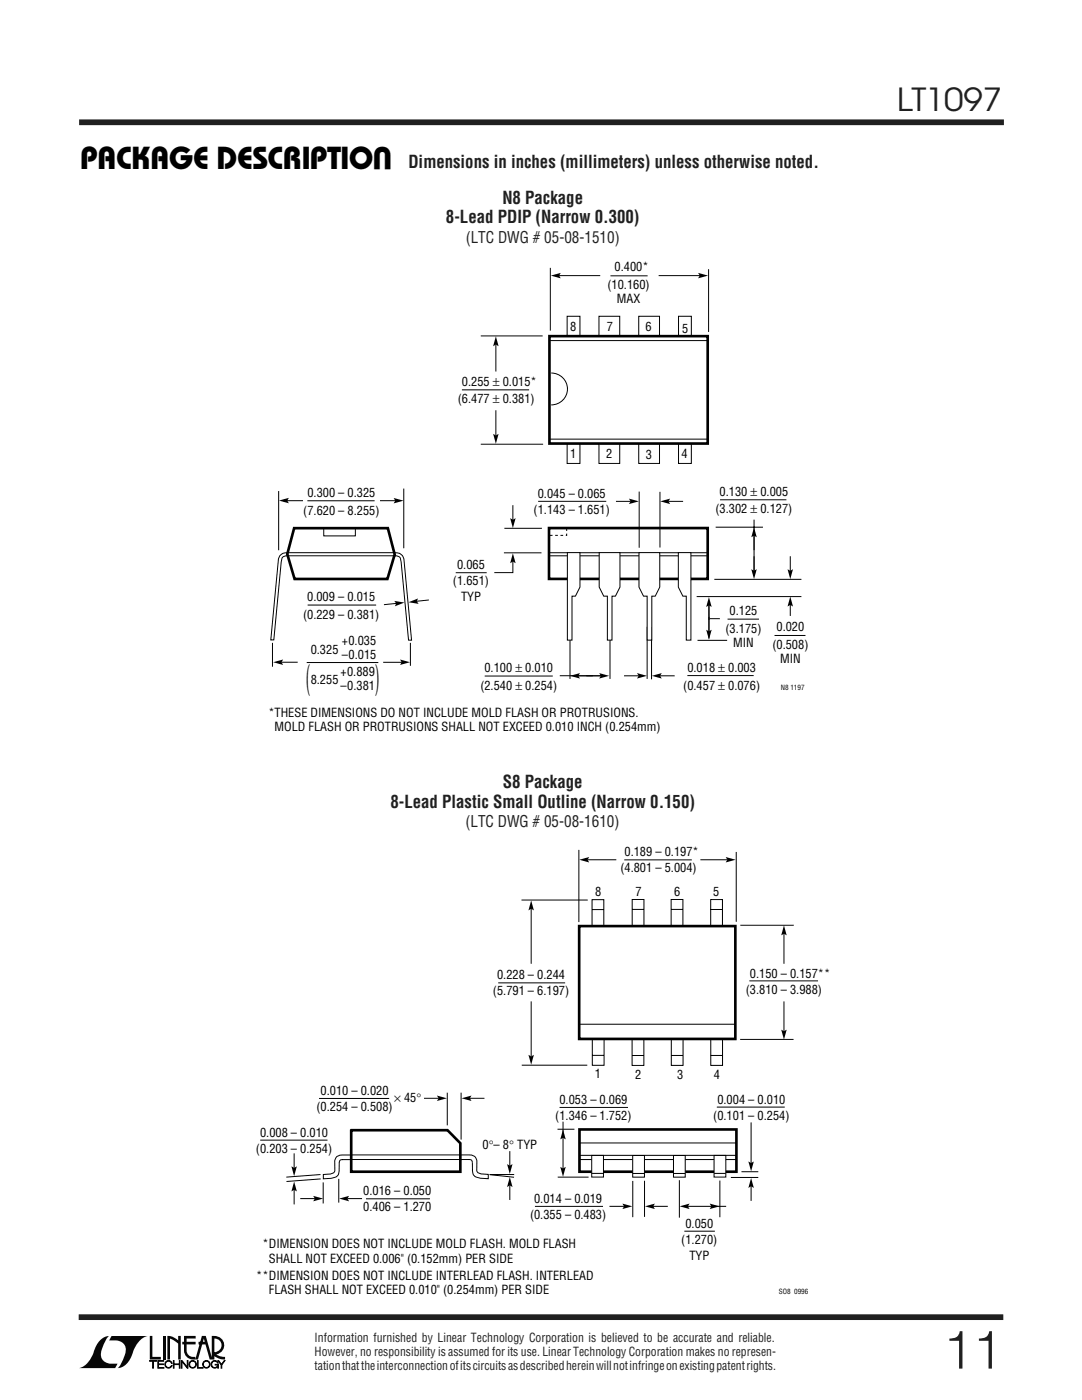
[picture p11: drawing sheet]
<svg xmlns="http://www.w3.org/2000/svg" width="216mm" height="279mm" viewBox="0 0 216 279" stroke-linecap="round" stroke-linejoin="round" font-family="sans-serif">
<path d="M15.8 24.4h184.5M15.7 262.9h184.5" fill="none" stroke="#231f20" stroke-width="1.1" stroke-linecap="butt"/>
<g fill="#170000">
<path d="M29.9 266.6h.5v4.2h1.7v.5h-2.2z"/>
<path d="M19.8 267.7a2.67 2.67 0 0 1 2-1.1 5.3 5.3 0 0 0-1.6 4.3 2.68 2.68 0 0 0 3.3 1.3l-.5 .8h-7.3a5.1 5.1 0 0 0 3.2-3.9z"/>
<path d="M22.3 266.6h7.2a5.1 5.1 0 0 0-3.2 4 3.4 3.4 0 0 1-2.8 2.4 5.3 5.3 0 0 0 1.5-4.2 2.68 2.68 0 0 0-3.2-1.3z"/>
<path d="M32.5 266.6h.5v4.7h-.5z"/>
<path d="M33.4 266.6l1.1 .2 1.1 .7v-.9h.5v4.7h-.5v-3.2l-1-.6-.7-.3v4.1h-.5z"/>
</g>
<g fill="#170000" stroke="#170000" stroke-width=".2">
<path d="M29.9 271.5h1.3v.2h-.6v1.4h-.1v-1.4h-.6z"/>
<path d="M31.5 271.5h1.2v.2h-1.1v.5h1v.1h-1v.6h1.1v.2h-1.2z"/>
<path d="M34.6 271.5h.1v.7h1.1v-.7h.1v1.6h-.1v-.8h-1.1v.8h-.1z"/>
<path d="M36.2 271.5h.1l1.1 1.3v-1.3h.1v1.6h-.1l-1.1-1.4v1.4h-.1z"/>
<path d="M39.4 271.5h.1v1.4h1v.2h-1.1z"/>
<path d="M43.5 271.5h.1l.6 .8 .5-.8h.2l-.6 .9v.7h-.2v-.7z"/>
</g>
<path d="M36.7 266.6h2.3v.5h-1.8v.7h1.8v.5h-1.8v1.2a1.37 1.37 0 0 0 1.8 1.3v.5l1.3-4.7h.8l1.2 4.3v-4.3a1.91 1.91 0 0 1 2.4 1.4 1.91 1.91 0 0 1-1.5 2.3l.7 .4 1 .1v.5h-.4a3.5 3.5 0 0 1-1.9-.8v-.6a1.39 1.39 0 0 0 1.6-1.3 1.39 1.39 0 0 0-1.4-1.5v4.2h-1l-.8-3h-1.4v-.5h1.3l-.2-.7-1.2 4.2a2.13 2.13 0 0 1-2.7-1.3l-.1-1.7h-.3v-.5h.3z" fill="#170000"/>
<g fill="#170000" stroke="#170000" stroke-width=".2">
<path d="M37.9 271.8a.75 .75 0 0 1 1.2 .1 .75 .75 0 0 1-.4 1.1 .75 .75 0 0 1-1-.7h.1a.61 .61 0 0 0 .9 .5 .61 .61 0 0 0 .2-1 .61 .61 0 0 0-1 .2l-.1 .3h-.1z"/>
<path d="M40.6 271.8a.75 .75 0 0 1 1.2 .1 .75 .75 0 0 1-.4 1.1 .75 .75 0 0 1-1-.7h.2a.61 .61 0 0 0 .8 .5 .61 .61 0 0 0 .2-1 .61 .61 0 0 0-1 .2v.3h-.2z"/>
<path d="M42.3 271.8a.75 .75 0 0 1 1.2 .2h-.1a.61 .61 0 0 0-1-.2 .61 .61 0 0 0 .1 1 .61 .61 0 0 0 .9-.4h-.5v-.1h.7v.7h-.1v-.3a.76 .76 0 0 1-1.1 .2 .76 .76 0 0 1-.1-1.1z"/>
<path d="M33.1 271.8a.74 .74 0 0 1 1.2 .3h-.1a.61 .61 0 0 0-.9-.3 .61 .61 0 0 0 0 1 .61 .61 0 0 0 .9-.3h.1a.75 .75 0 0 1-1.1 .4 .75 .75 0 0 1-.1-1.1z"/>
</g>
<path d="M127.5 98.1v11.2M131.7 98.2v11.1M100.5 110.3h7.5M139 119.1h20.9M142.8 105.2h9.4M150.5 103.7v11M113.7 124.9v10.6M121.7 124.9v10.6M139.2 127.8h5.9" fill="none" stroke="#000" stroke-width=".2"/>
<path d="M109.5 105.4h31.7v10.1h-31.7z" fill="none" stroke="#000" stroke-width=".53"/>
<g fill="#fff" stroke="#000" stroke-width=".2">
<path d="M141.5 120.7v6.7z"/>
<path d="M141.5 123.5h2.1z"/>
</g>
<g fill="none" stroke="#000" stroke-width=".2">
<path d="M143.7 99.7h13.2M90.9 114.3h6.2M100.6 105.4h7.5M102.3 111.9v2.4h-3.7M107.4 100.1h13.6M109.6 110.3h31.6M109.6 110.9h31.6M142.5 115.6h17.4M96.7 134.9h13.6M111.7 134.9h8.2M129.1 125.1v10.4M130 125.1v10.5"/>
<path d="M137.2 134.8h13.2M145.2 123.6h6.2M154.5 126.8h6.2"/>
</g>
<path d="M113.1 105.4v1.4h-3.6" fill="none" stroke="#000" stroke-width=".2" stroke-dasharray=".5 .5" stroke-linecap="butt"/>
<g fill="#fff" stroke="#000" stroke-width=".2">
<path d="M119.6 110.3h4.1v6.9l-.9 1.8h-.7v8.8h-.9v-8.8h-.7l-.9-1.8z"/>
<path d="M113.2 110.3h2.5v6.9l-.9 1.8h-.7v8.8h-.9z"/>
<path d="M135.4 110.3h2.5v17.5h-1v-8.8h-.6l-.9-1.8z"/>
<path d="M127.5 110.3h4.1v6.9l-.9 1.8h-.6v8.8h-1v-8.8h-.7l-.9-1.8z"/>
</g>
<g fill="none" stroke="#000" stroke-width=".2">
<path d="M109.8 53.5v12.5M121.8 55h7.4M141.4 53.7v12.5M92.2 77.8h13.4M95.9 67h12.4M113.2 63.1h2.5v29.4h-2.5zM119.5 63.1h4.2v29.4h-4.2zM127.5 63.1h4.1v29.4h-4.1zM135.4 63.1h2.5v29.4h-2.5zM55.6 98v11.8M56.6 99.9h22.8M80.6 97.5v11.9"/>
<path d="M95.9 88.7h12.5M64.6 105.5v1.4h6.3v-1.4M54.4 128.3v4.8M56.1 132.2h3.3M61.4 120.8h13.7M76.5 132.2h4M81.9 128.3v4.6"/>
</g>
<path d="M58.7 105.4h18.7l1.4 5.3-1.5 4.8h-18.5l-1.5-4.9z" fill="none" stroke="#000" stroke-width=".53"/>
<path d="M60.4 98.5h15.4v3.5h-15.4z" fill="#fff"/>
<path d="M61.3 99.9h13.4M57.2 110.3h21.7M57.3 110.3a1.59 1.59 0 0 0-1.7 1.2l-1.6 16.2h.6l1.6-15.8a.91 .91 0 0 1 1.1-1h21.7M78.8 110.3a1.59 1.59 0 0 1 1.8 1.2l1.5 16.3h-.6l-1.5-15.9a.91 .91 0 0 0-1.2-1M61.2 132.2h14.3" fill="none" stroke="#000" stroke-width=".2"/>
<path d="M109.6 67.1h31.6v21.4h-31.6z" fill="#fff" stroke="#000" stroke-width=".53"/>
<path d="M109.6 68h31.6M109.6 87.6h31.6" fill="none" stroke="#000" stroke-width=".2"/>
<path d="M110 74.4a3.2 3.2 0 0 1 3.2 3.2 3.2 3.2 0 0 1-3.2 3.2z" fill="#fff" stroke="#000" stroke-width=".2"/>
<g fill="#000">
<path d="M109.9 55l2-.5-.3 .5 .3 .5zM139.3 54.5l2 .5-2 .5 .3-.5zM98.9 67.1l.6 2-.6-.3-.5 .3zM55.7 99.9l1.9-.5-.3 .5 .3 .5zM78.5 99.4l2 .5-2 .6 .4-.6zM98.4 86.6l.5 .3 .6-.3-.6 2zM102.3 110.4l.6 2-.6-.3-.5 .3zM101.8 103.4l.5 .3 .6-.3-.6 2zM125.5 99.5l2 .6-2 .5 .3-.5zM131.7 100.1l2-.6-.3 .6 .3 .5zM150.5 105.2l.5 2-.5-.3-.6 .3zM149.9 113.6l.6 .3 .5-.3-.5 2z"/>
<path d="M157.1 113.6l.6 .3 .5-.3-.5 2zM54.5 132.2l2-.6-.3 .6 .3 .5zM78.7 119.9l2 .3-1.9 .8 .3-.6zM79.8 131.6l2 .6-2 .5 .4-.5zM81.5 120.2l1.9-.8-.2 .6 .3 .5zM113.7 134.9l2-.6-.3 .6 .3 .5zM119.6 134.3l1.9 .6-1.9 .5 .3-.5zM127.1 134.3l2 .6-2 .5 .3-.5zM130.1 134.9l1.9-.6-.3 .6 .3 .5zM140.9 125.7l.6 .3 .5-.3-.5 2zM141.5 119.2l.5 1.9-.5-.3-.6 .3zM157.7 119.1l.5 1.9-.5-.3-.6 .3z"/>
</g>
<g fill="none" stroke="#000" stroke-width=".2">
<path d="M111.5 55h8.3M131.4 55h8.3M98.9 68.7v5.5M98.9 81.9v5.1M85.6 119.7l-2.6 .3M102.3 100.8v3M122.9 100.1h3M133.3 100.1h3M150.5 106.9v2.9M150.5 111v3M157.7 111v3M79.2 120.4l-2.6 .3"/>
<path d="M115.4 134.9h4.5M124.5 134.9h3M131.7 134.9h2.9M141.5 120.8v5.2M157.7 120.7v2.2"/>
</g>
<path d="M115.6 204.4h31.1z" fill="#fff" stroke="#000" stroke-width=".2"/>
<path d="M115.6 184.8h31.1v22.5h-31.1z" fill="none" stroke="#000" stroke-width=".53"/>
<g fill="none" stroke="#000" stroke-width=".2">
<path d="M104.1 179.6h13.2M115.5 169.6v14.4M118.1 179.5h2.4v5.3h-2.4zM124.6 171.6h13.4M126.1 179.5h2.4v5.3h-2.4zM133.9 179.5h2.4v5.3h-2.4zM141.8 179.5h2.4v5.3h-2.4zM146.9 170v14M99.4 196.2h13.4M118.1 181.5h2.4M126.1 181.5h2.4M133.9 181.5h2.4"/>
<path d="M141.8 181.5h2.3M147.7 184.7h10.7M149.5 195.8h13.7M104.1 212.6h13.1M118.2 207.3h2.3v5.3h-2.3zM118.2 210.6h2.3M126.1 207.3h2.4v5.3h-2.4zM126.1 210.6h2.4M134 207.3h2.3v5.3h-2.3zM134 210.6h2.3M141.8 207.3h2.4v5.3h-2.4zM141.8 210.6h2.4"/>
<path d="M147.7 207.4h10.6"/>
</g>
<path d="M70.1 225.6h19.2l2.6 2.6v5.6h-21.8z" fill="#fff" stroke="#000" stroke-width=".53"/>
<g fill="none" stroke="#000" stroke-width=".2">
<path d="M63.7 219.2h14M89.2 218.1v6.5M92 218.1v9.3M51.9 227.5h13.4M63.9 234.4l-6.8 .5M64 235.3l-6.8 .5M64.5 236v4.2M67.6 235.3v4.7M68.4 231.4h-.1a.5 .5 0 0 0-.6 .6M70 230.5h23.7a1.29 1.29 0 0 1 1.5 1.2l-.1 1.7a.95 .95 0 0 0 1.3 .9l1 .1v.8h-1.2a1.66 1.66 0 0 1-1.9-1.5l-.1-1.9a.52 .52 0 0 0-.7-.4M70.1 230.5h-1.8a1.29 1.29 0 0 0-1.5 1.2v1.8a.95 .95 0 0 1-1.2 .8l-1.1 .1v.9l1.2-.1a1.66 1.66 0 0 0 2-1.5v-1.7M73 239.2h12.8"/>
<path d="M93.6 231.4h-25.2M102.6 234.4h-4.9l4.9 .5M111.2 225.4h3.4M111.3 234.9h6.1M111.7 221h13.6M115.6 231.4h31.3M126.3 235.7v7.2M128.6 235.6v7.3M135.6 235.5v7.5M143 220.9h13.6M143.6 235.6v7.3M148 233.8h3.3"/>
<path d="M106.7 240.8h13.6M136.6 245.7h6"/>
</g>
<path d="M115.6 225.4h31.3v8.4h-31.3z" fill="none" stroke="#000" stroke-width=".53"/>
<path d="M118.1 230.6h2.3v4.3h-2.3z" fill="#fff" stroke="#000" stroke-width=".2"/>
<path d="M115.6 228.1h31.3M118.1 234.2h2.3" fill="none" stroke="#000" stroke-width=".2"/>
<path d="M142.5 230.6h2.3v4.3h-2.3z" fill="#fff" stroke="#000" stroke-width=".2"/>
<path d="M142.5 234.2h2.3" fill="none" stroke="#000" stroke-width=".2"/>
<path d="M134.4 230.6h2.3v4.3h-2.3z" fill="#fff" stroke="#000" stroke-width=".2"/>
<path d="M134.4 234.2h2.3" fill="none" stroke="#000" stroke-width=".2"/>
<path d="M126.2 230.6h2.4v4.3h-2.4z" fill="#fff" stroke="#000" stroke-width=".2"/>
<g fill="none" stroke="#000" stroke-width=".2">
<path d="M117.2 171.6h5.8M139.7 171.6h5.5M106 181.3v11M106 199.9v11M156.4 186.3v6M156.4 199.9v6M84.6 219.2h3M93.7 219.2h3M58.7 230.2v2.9M58.7 237.4v3M59.9 239.2h3M69.3 239.2h2.9"/>
<path d="M101.7 229.7v3M101.7 236.5v3M112.3 223.9v9.8M115.6 230.6h31.3M126.3 234.2h2.3M145.8 235h5.5M149.9 224v8.2M149.9 236.7v3M121.6 240.8h3M130.3 240.8h3M137.2 240.8h7.7"/>
</g>
<g fill="#000">
<path d="M115.6 171.6l2-.6-.4 .6 .4 .5zM144.8 171l2 .6-2 .5 .3-.5zM106 179.7l.5 2-.5-.3-.6 .3zM156.4 184.7l.6 2-.6-.4-.5 .4zM87.2 218.6l2 .6-2 .5 .3-.5zM92.1 219.2l2-.6-.3 .6 .3 .5zM105.4 210.5l.6 .3 .5-.3-.5 2zM155.9 205.5l.5 .3 .6-.3-.6 2zM58.7 235.8l.5 2-.5-.3-.6 .3zM58.1 232.8l.6 .3 .5-.3-.5 1.9zM62.5 238.7l2 .5-2 .5 .3-.5zM67.7 239.2l2-.5-.4 .5 .4 .5z"/>
<path d="M101.7 234.9l.6 2-.6-.3-.5 .3zM101.2 232.3l.5 .3 .6-.3-.6 2zM112.3 225.4l.6 2-.6-.3-.5 .3zM111.8 232.9l.5 .3 .6-.3-.6 2zM149.9 235.1l.5 2-.5-.3-.6 .3zM149.3 231.8l.6 .3 .5-.3-.5 2zM124.2 240.2l2 .5-2 .6 .3-.6zM128.7 240.7l2-.5-.4 .5 .4 .6zM135.6 240.7l2-.5-.3 .5 .3 .6zM141.6 240.2l2 .5-2 .6 .3-.6z"/>
</g>
<text font-size="10.6" fill="#231f20" x="188.2" y="273.1">11</text>
<g font-size="7.4">
<text x="61.1" y="137.6">(</text>
<text x="74.9" y="137.6">)</text>
</g>
<g font-size="6.4">
<text x="78.3" y="29.3" transform="rotate(-180 78.3 29.3)">U</text>
<text x="16" y="33.8">PACKAGE DESCRIPTION</text>
</g>
<text font-size="6.3" fill="#231f20" x="178.9" y="22.2">LT1097</text>
<g font-size="3.5" fill="#231f20">
<text x="81.5" y="33.6">Dimensions in inches (millimeters) unless otherwise noted.</text>
<text x="100.2" y="40.7">N8 Package</text>
<text x="89" y="44.6">8-Lead PDIP (Narrow 0.300)</text>
<text x="77.9" y="161.2">8-Lead Plastic Small Outline (Narrow 0.150)</text>
<text x="100.3" y="157.4">S8 Package</text>
</g>
<g font-size="3.2" fill="#231f20">
<text x="92.9" y="48.5">(LTC DWG # 05-08-1510)</text>
<text x="92.9" y="165.1">(LTC DWG # 05-08-1610)</text>
</g>
<g font-size="2.5">
<text x="121.2" y="57.6">(10.160)</text>
<text x="122.6" y="54.1">0.400*</text>
<text x="123.1" y="60.5">MAX</text>
<text x="113.8" y="66.1">8</text>
<text x="121.1" y="66.1">7</text>
<text x="128.8" y="66.1">6</text>
<text x="136.1" y="66.4">5</text>
<text x="92.2" y="77">0.255 ± 0.015*</text>
<text x="91.3" y="80.5">(6.477 ± 0.381)</text>
<text x="113.8" y="91.4">1</text>
<text x="120.9" y="91.4">2</text>
<text x="128.9" y="91.5">3</text>
<text x="136" y="91.4">4</text>
<text x="61.3" y="99.2">0.300 – 0.325</text>
<text x="107.3" y="99.3">0.045 – 0.065</text>
<text x="143.6" y="98.9">0.130 ± 0.005</text>
<text x="60.5" y="102.8">(7.620 – 8.255)</text>
<text x="106.5" y="102.5">(1.143 – 1.651)</text>
<text x="142.8" y="102.4">(3.302 ± 0.127)</text>
<text x="91.2" y="113.6">0.065</text>
<text x="61.3" y="120">0.009 – 0.015</text>
<text x="90.4" y="116.8">(1.651)</text>
<text x="92" y="119.9">TYP</text>
<text x="60.5" y="123.5">(0.229 – 0.381)</text>
<text x="145.6" y="122.7">0.125</text>
<text x="154.9" y="125.9">0.020</text>
<text x="62" y="130.5">0.325</text>
<text x="68.2" y="131.6">–0.015</text>
<text x="68.2" y="128.7">+0.035</text>
<text x="144.8" y="126.2">(3.175)</text>
<text x="146.3" y="129.1">MIN</text>
<text x="154.1" y="129.4">(0.508)</text>
<text x="62" y="136.4">8.255</text>
<text x="67.9" y="137.7">–0.381</text>
<text x="68" y="134.9">+0.889</text>
<text x="95.8" y="137.6">(2.540 ± 0.254)</text>
<text x="96.7" y="134.1">0.100 ± 0.010</text>
<text x="136.3" y="137.6">(0.457 ± 0.076)</text>
<text x="137.2" y="134.1">0.018 ± 0.003</text>
<text x="155.7" y="132.2">MIN</text>
<text x="53.5" y="143">*THESE DIMENSIONS DO NOT INCLUDE MOLD FLASH OR PROTRUSIONS.</text>
<text x="54.8" y="145.8">MOLD FLASH OR PROTRUSIONS SHALL NOT EXCEED 0.010 INCH (0.254mm)</text>
<text x="124.6" y="170.9">0.189 – 0.197*</text>
<text x="118.8" y="178.9">8</text>
<text x="123.8" y="174.1">(4.801 – 5.004)</text>
<text x="126.8" y="178.8">7</text>
<text x="134.5" y="178.9">6</text>
<text x="142.3" y="178.9">5</text>
<text x="99.2" y="195.4">0.228 – 0.244</text>
<text x="149.6" y="195.1">0.150 – 0.157**</text>
<text x="98.4" y="198.6">(5.791 – 6.197)</text>
<text x="148.8" y="198.3">(3.810 – 3.988)</text>
<text x="118.7" y="215.2">1</text>
<text x="126.7" y="215.3">2</text>
<text x="135.1" y="215.2">3</text>
<text x="142.5" y="215.3">4</text>
<text x="63.1" y="221.7">(0.254 – 0.508)</text>
<text x="64" y="218.5">0.010 – 0.020</text>
<text x="78.7" y="219.9">× 45°</text>
<text x="111.6" y="220.3">0.053 – 0.069</text>
<text x="143.1" y="220.2">0.004 – 0.010</text>
<text x="51.9" y="226.8">0.008 – 0.010</text>
<text x="110.8" y="223.5">(1.346 – 1.752)</text>
<text x="142.3" y="223.4">(0.101 – 0.254)</text>
<text x="51.1" y="230">(0.203 – 0.254)</text>
<text x="96.3" y="229.3">0°– 8° TYP</text>
<text x="72.5" y="238.5">0.016 – 0.050</text>
<text x="72.5" y="241.7">0.406 – 1.270</text>
<text x="105.8" y="243.3">(0.355 – 0.483)</text>
<text x="106.6" y="240.2">0.014 – 0.019</text>
<text x="136.8" y="245">0.050</text>
<text x="52.4" y="249.1">*DIMENSION DOES NOT INCLUDE MOLD FLASH. MOLD FLASH</text>
<text x="53.6" y="252">SHALL NOT EXCEED 0.006&quot; (0.152mm) PER SIDE</text>
<text x="135.9" y="248.2">(1.270)</text>
<text x="137.6" y="251.4">TYP</text>
<text x="51.1" y="255.4">**DIMENSION DOES NOT INCLUDE INTERLEAD FLASH. INTERLEAD</text>
<text x="53.6" y="258.3">FLASH SHALL NOT EXCEED 0.010&quot; (0.254mm) PER SIDE</text>
</g>
<g font-size="2.5" fill="#231f20">
<text x="62.8" y="267.8">Information furnished by Linear Technology Corporation is believed to be accurate and reliable.</text>
<text x="62.8" y="270.6">However, no responsibility is assumed for its use. Linear Technology Corporation makes no represen-</text>
<text x="62.8" y="273.5">tation that the interconnection of its circuits as described herein will not infringe on existing patent rights.</text>
</g>
<g font-size="1.4">
<text x="155.8" y="137.6">N8 1197</text>
<text x="155.4" y="258.2">SO8 0996</text>
</g>
</svg>
